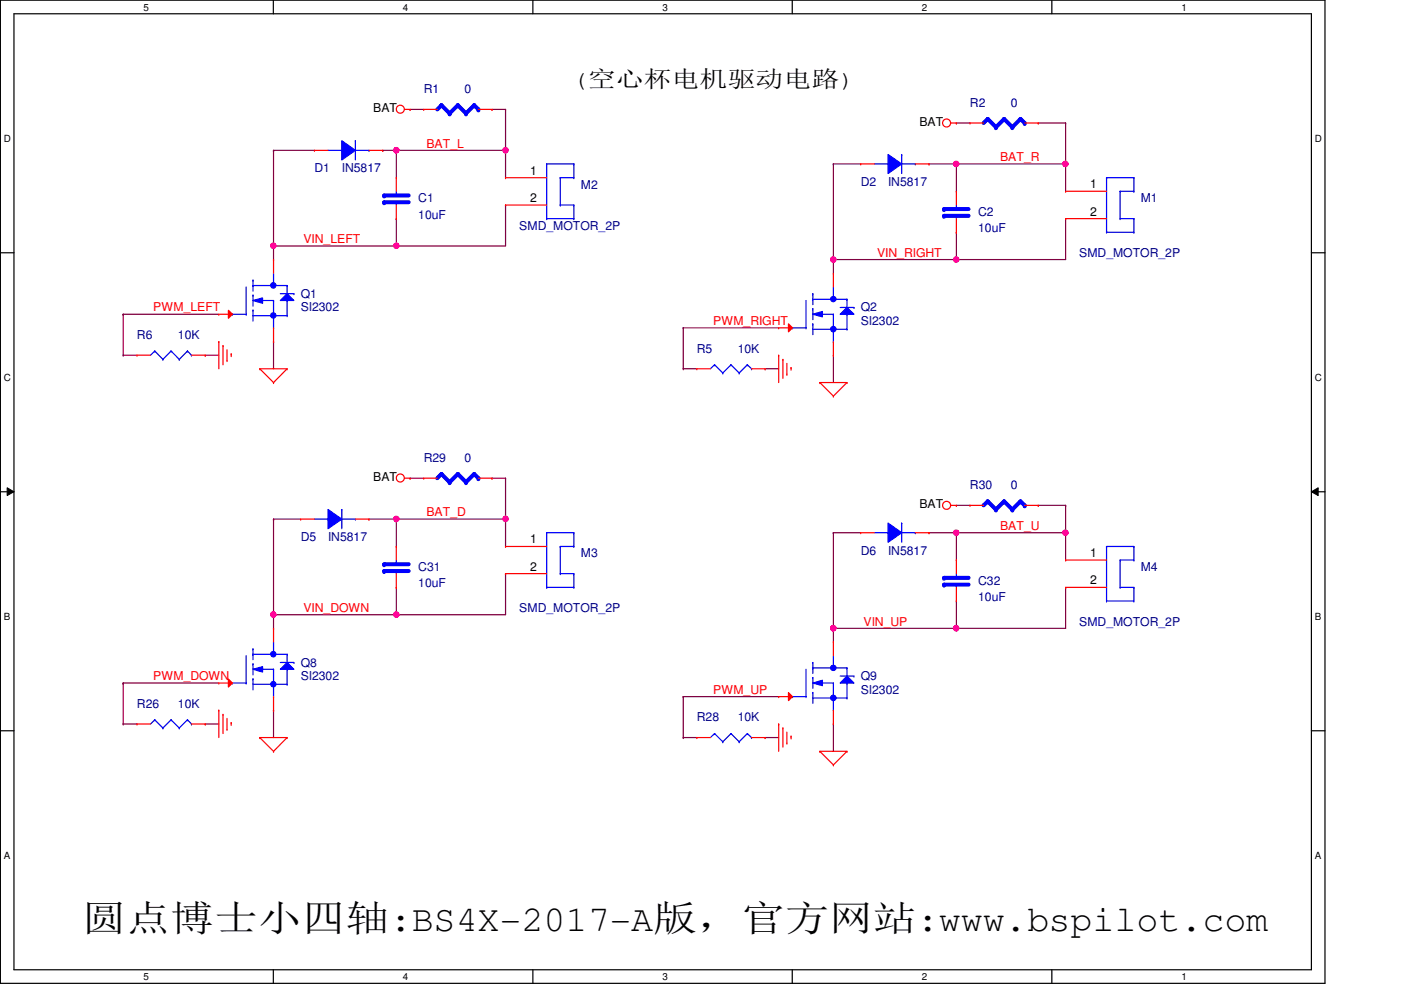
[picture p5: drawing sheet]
<svg xmlns="http://www.w3.org/2000/svg" width="297mm" height="210mm" viewBox="0 0 297 210" stroke-linecap="round" stroke-linejoin="round" font-family="sans-serif">
<path d="M.1 0h280.8v208.5h-280.8zM3 2.9h275v202.7h-275z" fill="none" stroke="#000" stroke-width=".25"/>
<g fill="#fff">
<path d="M30.4 .3h1.2v2.4h-1.2z"/>
<path d="M30.4 205.9h1.2v2.3h-1.2z"/>
</g>
<path d="M58 0v2.9M58 205.6v2.9" fill="none" stroke="#000" stroke-width=".25"/>
<g fill="#fff">
<path d="M85.4 .3h1.2v2.4h-1.2z"/>
<path d="M85.4 205.9h1.2v2.3h-1.2z"/>
</g>
<path d="M113 0v2.9M113 205.6v2.9" fill="none" stroke="#000" stroke-width=".25"/>
<g fill="#fff">
<path d="M140.5 .3h1.1v2.4h-1.1z"/>
<path d="M140.5 205.9h1.1v2.3h-1.1z"/>
</g>
<path d="M168 0v2.9M168 205.6v2.9" fill="none" stroke="#000" stroke-width=".25"/>
<g fill="#fff">
<path d="M195.4 .3h1.2v2.4h-1.2z"/>
<path d="M195.4 205.9h1.2v2.3h-1.2z"/>
</g>
<path d="M223 0v2.9M223 205.6v2.9" fill="none" stroke="#000" stroke-width=".25"/>
<g fill="#fff">
<path d="M250.5 .3h1.1v2.4h-1.1z"/>
<path d="M250.5 205.9h1.1v2.3h-1.1z"/>
<path d="M.8 28.2h1.5v2.4h-1.5z"/>
<path d="M278.8 28.2h1.4v2.4h-1.4z"/>
<path d="M.8 78.9h1.5v2.3h-1.5z"/>
<path d="M278.8 78.9h1.4v2.3h-1.4z"/>
</g>
<path d="M.1 53.6h2.9M278 53.6h2.9" fill="none" stroke="#000" stroke-width=".25"/>
<g fill="#fff">
<path d="M.8 129.6h1.4v2.3h-1.4z"/>
<path d="M278.8 129.6h1.3v2.3h-1.3z"/>
</g>
<path d="M.1 104.3h2.9M278 104.3h2.9" fill="none" stroke="#000" stroke-width=".25"/>
<path d="M1.5 103.4l1.5 .9-1.5 .8zM278 104.3l1.5-.9v1.7z" fill="#000"/>
<path d="M1.5 103.4l1.5 .9-1.5 .8zM278 104.3l1.5-.9v1.7z" fill="none" stroke="#000" stroke-width=".21"/>
<g fill="#fff">
<path d="M.8 180.3h1.4v2.3h-1.4z"/>
<path d="M278.8 180.3h1.3v2.3h-1.3z"/>
</g>
<path d="M.1 154.9h2.9M278 154.9h2.9" fill="none" stroke="#000" stroke-width=".25"/>
<path d="M81.1 31.9h.1M81.1 31.9h2.9M58 52.2h.1M58 52.2v2.8M58 52.2h26M26.1 75.3h.1M26.1 66.6h.1M26.1 75.3h2.9M26.1 66.6v8.7M26.1 66.6h20.3M58 72.4h.1M58 72.4v5.8" fill="none" stroke="#800040" stroke-width=".25"/>
<circle cx="57.9" cy="52.1" r=".56" fill="#f0f"/>
<circle cx="57.9" cy="52.1" r=".56" fill="none" stroke="#f0f" stroke-width=".25"/>
<g fill="none" stroke="#800040" stroke-width=".25">
<path d="M84 31.9h.1M84 31.9v5.8M107.2 31.9h.1M107.2 23.2h.1M107.2 23.2v14.5M84 46.4h.1M84 46.4v5.8M176.7 55h.1M176.7 55h26.1M225.9 46.4h.1M225.9 46.4v8.6M144.9 78.2h.1"/>
<path d="M144.9 69.5h.1M144.9 78.2h2.8M144.9 69.5v8.7M144.9 69.5h20.2M176.7 75.3h.1M176.7 75.3v5.8"/>
</g>
<circle cx="202.7" cy="55" r=".56" fill="#f0f"/>
<circle cx="202.7" cy="55" r=".56" fill="none" stroke="#f0f" stroke-width=".25"/>
<circle cx="176.7" cy="55" r=".56" fill="#f0f"/>
<circle cx="176.7" cy="55" r=".56" fill="none" stroke="#f0f" stroke-width=".25"/>
<path d="M225.9 34.8h.1M225.9 34.8v5.8M176.7 55h.1M176.7 55v3" fill="none" stroke="#800040" stroke-width=".25"/>
<circle cx="225.9" cy="34.8" r=".56" fill="#f0f"/>
<circle cx="225.9" cy="34.8" r=".56" fill="none" stroke="#f0f" stroke-width=".25"/>
<path d="M197 34.8h.1M197 34.8h5.8" fill="none" stroke="#800040" stroke-width=".25"/>
<circle cx="202.7" cy="34.8" r=".56" fill="#f0f"/>
<circle cx="202.7" cy="34.8" r=".56" fill="none" stroke="#f0f" stroke-width=".25"/>
<path d="M84 31.9h.1M84 31.9h23.2M202.8 34.8h.1M202.8 34.8v5.8M202.8 34.8h23.1M202.8 49.2h.1M202.8 49.2v5.8" fill="none" stroke="#800040" stroke-width=".25"/>
<circle cx="107.2" cy="31.9" r=".56" fill="#f0f"/>
<circle cx="107.2" cy="31.9" r=".56" fill="none" stroke="#f0f" stroke-width=".25"/>
<circle cx="84" cy="31.9" r=".56" fill="#f0f"/>
<circle cx="84" cy="31.9" r=".56" fill="none" stroke="#f0f" stroke-width=".25"/>
<path d="M58 130.3h.1M58 130.3v2.9M58 130.3h26M107.2 121.6h.1M107.2 121.6v8.7M26.1 153.5h.1M26.1 144.8h.1M26.1 153.5h2.9M26.1 144.8v8.7M26.1 144.8h20.3M58 150.6h.1M58 150.6v5.8" fill="none" stroke="#800040" stroke-width=".25"/>
<circle cx="57.9" cy="130.3" r=".56" fill="#f0f"/>
<circle cx="57.9" cy="130.3" r=".56" fill="none" stroke="#f0f" stroke-width=".25"/>
<path d="M107.2 110.1h.1M107.2 110.1v5.8" fill="none" stroke="#800040" stroke-width=".25"/>
<circle cx="107.2" cy="110" r=".56" fill="#f0f"/>
<circle cx="107.2" cy="110" r=".56" fill="none" stroke="#f0f" stroke-width=".25"/>
<path d="M78.2 110.1h.1M78.2 110.1h5.8M84 110.1h.1M84 110.1v5.8" fill="none" stroke="#800040" stroke-width=".25"/>
<circle cx="84" cy="110" r=".56" fill="#f0f"/>
<circle cx="84" cy="110" r=".56" fill="none" stroke="#f0f" stroke-width=".25"/>
<path d="M84 52.2h.1M84 52.2h23.2M84 110.1h.1M107.2 101.4h.1M107.2 101.4v8.7h-23.2M84 124.5h.1M84 124.5v5.8M144.9 156.4h.1M144.9 156.4h2.8" fill="none" stroke="#800040" stroke-width=".25"/>
<circle cx="84" cy="52.1" r=".56" fill="#f0f"/>
<circle cx="84" cy="52.1" r=".56" fill="none" stroke="#f0f" stroke-width=".25"/>
<path d="M176.7 133.2h.1M176.7 133.2h26.1M225.9 124.5h.1M225.9 124.5v8.7M144.9 147.7h.1M144.9 147.7v8.7M144.9 147.7h20.2M176.7 153.5h.1M176.7 153.5v5.8" fill="none" stroke="#800040" stroke-width=".25"/>
<circle cx="202.7" cy="133.2" r=".56" fill="#f0f"/>
<circle cx="202.7" cy="133.2" r=".56" fill="none" stroke="#f0f" stroke-width=".25"/>
<circle cx="176.7" cy="133.2" r=".57" fill="#f0f"/>
<circle cx="176.7" cy="133.2" r=".57" fill="none" stroke="#f0f" stroke-width=".25"/>
<path d="M225.9 112.9h.1M225.9 112.9v5.8M176.7 133.2h.1M176.7 133.2v2.9" fill="none" stroke="#800040" stroke-width=".25"/>
<circle cx="225.9" cy="112.9" r=".56" fill="#f0f"/>
<circle cx="225.9" cy="112.9" r=".56" fill="none" stroke="#f0f" stroke-width=".25"/>
<path d="M197 112.9h.1M197 112.9h5.8M202.8 112.9h.1M202.8 112.9v5.8" fill="none" stroke="#800040" stroke-width=".25"/>
<circle cx="202.7" cy="112.9" r=".56" fill="#f0f"/>
<circle cx="202.7" cy="112.9" r=".56" fill="none" stroke="#f0f" stroke-width=".25"/>
<g fill="none" stroke="#800040" stroke-width=".25">
<path d="M86.9 23.2h.1M86.9 23.2h2.9M104.3 23.2h.1M104.3 23.2h2.9M202.8 26.1h.1M202.8 26.1h2.9M220.1 26.1h.1M220.1 26.1h5.8M86.9 101.4h.1M86.9 101.4h2.9M104.3 101.4h.1M104.3 101.4h2.9"/>
<path d="M202.8 112.9h.1M202.8 107.1h.1M202.8 107.1h2.9M220.1 107.1h.1M220.1 107.1h5.8M225.9 107.1h.1M225.9 107.1v5.8h-23.1M84 130.3h.1M84 130.3h23.2M202.8 127.4h.1M202.8 133.2h.1M202.8 127.4v5.8"/>
<path d="M202.8 133.2h23.1"/>
</g>
<circle cx="84" cy="130.3" r=".56" fill="#f0f"/>
<circle cx="84" cy="130.3" r=".56" fill="none" stroke="#f0f" stroke-width=".25"/>
<g fill="none" stroke="#800040" stroke-width=".25">
<path d="M58 31.9h.1M58 31.9v20.3M58 31.9h8.7M176.7 34.8h.1M176.7 34.8v20.2M176.7 34.8h5.8M225.9 26.1h.1M225.9 26.1v8.7M107.2 43.5h.1M107.2 43.5v8.7M202.8 55h.1M202.8 55h23.1"/>
<path d="M43.5 75.3h.1M43.5 75.3h2.9M162.2 78.2h.1M162.2 78.2h2.9M58 110.1h.1M58 110.1v20.2M58 110.1h5.8M176.7 112.9h.1M176.7 112.9v20.3M176.7 112.9h5.8M43.5 153.5h.1M43.5 153.5h2.9"/>
<path d="M162.2 156.4h.1M162.2 156.4h2.9"/>
</g>
<g fill="none" stroke="#f00" stroke-width=".25">
<path d="M85.8 23.2h1.1M86.9 23.2h.1M107.2 37.7h.1M107.2 37.7h8.7M201.6 26.1h1.2M202.8 26.1h.1M107.2 43.5h.1M107.2 43.5h8.7M29 75.3h.1M29 75.3h2.9M40.6 75.3h2.9M43.5 75.3h.1"/>
<path d="M46.4 72.4h.1M46.4 72.4v5.8M47.3 73.3h.1M47.3 73.3v4M48.1 76.5h.1M48.1 74.2v2.3M49 75h.1M49 75v.6M55.1 78.2h.1M55.1 78.2h5.8M55.1 78.2l2.9 2.9M60.9 78.2h.1"/>
<path d="M60.9 78.2l-2.9 2.9M165.1 75.3h.1M165.1 75.3v5.8M166 76.2h.1M166 76.2v4M166.8 79.4h.1M166.8 77v2.4M167.7 77.9h.1M167.7 77.9v.6M58 81.1h.1M173.8 81.1h.1M173.8 81.1h5.8"/>
<path d="M173.8 81.1l2.9 2.9M176.7 84h.1M179.6 81.1h.1M179.6 81.1l-2.9 2.9M85.8 101.4h1.1M86.9 101.4h.1M201.6 107.1h1.2M202.8 107.1h.1M46.4 150.6h.1M46.4 150.6v5.8M47.3 151.5h.1M47.3 151.5v4"/>
<path d="M48.1 154.6h.1M48.1 152.3v2.3M49 153.2h.1M49 153.2v.6M55.1 156.4h.1M55.1 156.4h5.8M55.1 156.4l2.9 2.9M58 159.3h.1M60.9 156.4h.1M60.9 156.4l-2.9 2.9M165.1 153.5h.1M165.1 153.5v5.8"/>
<path d="M166 154.3h.1M166 154.3v4.1M166.8 157.6h.1M166.8 155.2v2.4M167.7 156.1h.1M167.7 156.1v.6M173.8 159.3h.1M173.8 159.3h5.8M173.8 159.3l2.9 2.9M179.6 159.3h.1M179.6 159.3l-2.9 2.9M176.7 162.2h.1"/>
<circle cx="84.9" cy="23.2" r=".85"/>
<circle cx="200.7" cy="26.1" r=".85"/>
<circle cx="84.9" cy="101.3" r=".85"/>
<circle cx="200.7" cy="107.1" r=".85"/>
</g>
<g fill="none" stroke="#00f" stroke-width=".25">
<path d="M115.9 34.8h.1M115.9 34.8h5.8M115.9 34.8v11.6M118.8 37.7h.1M118.8 37.7v5.8M118.8 37.7h2.9M121.7 34.8h.1M121.7 37.7h.1M121.7 34.8v2.9M115.9 46.4h.1M115.9 46.4h5.8M118.8 43.5h.1"/>
<path d="M118.8 43.5h2.9M121.7 46.4h.1M121.7 43.5h.1M121.7 43.5v2.9M32.8 74.4h.1M32.8 74.4l-.9 .9M32.8 74.4l1.7 1.8M34.5 76.2h.1M36.3 74.4h.1M36.3 74.4l-1.8 1.8M36.3 74.4l1.7 1.8M38 76.2h.1"/>
<path d="M39.7 74.4h.1M39.7 74.4l-1.7 1.8M39.7 74.4l.9 .9M40.6 75.3h.1"/>
</g>
<path d="M60.9 62.3l1.4 1.4h-2.9z" fill="#00f"/>
<g fill="none" stroke="#00f" stroke-width=".25">
<path d="M53.6 59.4h.1M53.6 59.4v2.3M58 58v2.5M49.3 66.6h.1M49.3 66.6h2.9M52.2 66.6h.1M52.2 60.8v5.8M53.6 65.7h.1M53.6 62.6h.1M53.6 60.5h.1M53.6 62.6v2.3M53.6 65.7v2.4"/>
<path d="M53.6 66.9h7.3M53.6 60.5h7.3M55.1 63.7h2.9M58 60.5h.1M58 63.7h.1M58 69.5h.1M58 63.7v5.8M59.4 62.3h2.9M60.9 62.3l1.4 1.4h-2.9zM60.9 66.9h.1M60.9 63.7h.1M60.9 60.5h.1"/>
<path d="M60.9 60.5v1.8M60.9 63.7v3.2M62.3 62.3h.1"/>
</g>
<path d="M53.6 63.7l2.1-.5v1.1z" fill="#00f"/>
<path d="M53.6 63.7l2.1-.5v1.1z" fill="none" stroke="#00f" stroke-width=".25"/>
<circle cx="57.9" cy="60.5" r=".56" fill="#00f"/>
<circle cx="57.9" cy="60.5" r=".56" fill="none" stroke="#00f" stroke-width=".25"/>
<circle cx="57.9" cy="66.9" r=".56" fill="#00f"/>
<circle cx="57.9" cy="66.9" r=".56" fill="none" stroke="#00f" stroke-width=".25"/>
<path d="M58 55h.1M58 55v3" fill="none" stroke="#f00" stroke-width=".25"/>
<path d="M48.4 65.8l.9 .8-.9 .9z" fill="#f00"/>
<path d="M46.4 66.6h.1M46.4 66.6h2.9M48.4 65.8l.9 .8-.9 .9zM58 72.4h.1M58 69.5v2.9" fill="none" stroke="#f00" stroke-width=".25"/>
<path d="M179.6 143.3l1.5 1.5h-3z" fill="#00f"/>
<g fill="none" stroke="#00f" stroke-width=".25">
<path d="M176.7 139v2.6M168 147.7h.1M168 147.7h2.9M170.9 147.7h.1M170.9 141.9v5.8M172.3 146.8h.1M172.3 143.6h.1M172.3 140.5h.1M172.3 141.6h.1M172.3 140.5v2.3M172.3 143.6v2.4M172.3 146.8v2.3"/>
<path d="M172.3 148h7.3M172.3 141.6h7.3M173.8 144.8h2.9M176.7 141.6h.1M176.7 144.8h.1M176.7 150.6h.1M176.7 144.8v5.8M178.1 143.3h3M179.6 143.3l1.5 1.5h-3zM179.6 148h.1M179.6 144.8h.1M179.6 141.6h.1"/>
<path d="M179.6 141.6v1.7M179.6 144.8v3.2M181.1 143.3h.1"/>
</g>
<path d="M172.3 144.8l2.1-.6v1.2z" fill="#00f"/>
<path d="M172.3 144.8l2.1-.6v1.2z" fill="none" stroke="#00f" stroke-width=".25"/>
<circle cx="176.7" cy="141.6" r=".56" fill="#00f"/>
<circle cx="176.7" cy="141.6" r=".56" fill="none" stroke="#00f" stroke-width=".25"/>
<circle cx="176.7" cy="148" r=".57" fill="#00f"/>
<circle cx="176.7" cy="148" r=".57" fill="none" stroke="#00f" stroke-width=".25"/>
<path d="M176.7 136.1h.1M176.7 136.1v2.9" fill="none" stroke="#f00" stroke-width=".25"/>
<path d="M167.2 146.9l.8 .8-.8 .8z" fill="#f00"/>
<path d="M165.1 147.7h.1M165.1 147.7h2.9M167.2 146.9l.8 .8-.8 .8zM176.7 153.5h.1M176.7 150.6v2.9" fill="none" stroke="#f00" stroke-width=".25"/>
<path d="M66.7 110.1h2.9M69.6 110.1h.1M72.5 108h.1M72.5 108v4.1M72.5 110.1h2.8M75.3 110.1h.1" fill="none" stroke="#00f" stroke-width=".25"/>
<path d="M69.6 108l2.9 2.1-2.9 2z" fill-rule="evenodd" fill="#00f"/>
<path d="M69.6 108l2.9 2.1-2.9 2z" fill="none" stroke="#00f" stroke-width=".25"/>
<path d="M63.8 110.1h.1M63.8 110.1h2.9M75.3 110.1h2.9M78.2 110.1h.1" fill="none" stroke="#f00" stroke-width=".25"/>
<path d="M209.4 25.2l-.9 .9" fill="none" stroke="#00f" stroke-width=".85"/>
<circle cx="209.4" cy="25.2" r=".42" fill="#00f"/>
<path d="M209.4 25.2l1.8 1.8" fill="none" stroke="#00f" stroke-width=".85"/>
<circle cx="211.2" cy="27" r=".42" fill="#00f"/>
<path d="M212.9 25.2l-1.7 1.8" fill="none" stroke="#00f" stroke-width=".85"/>
<circle cx="212.9" cy="25.2" r=".42" fill="#00f"/>
<path d="M212.9 25.2l1.7 1.8" fill="none" stroke="#00f" stroke-width=".85"/>
<circle cx="214.6" cy="27" r=".42" fill="#00f"/>
<path d="M216.4 25.2l-1.8 1.8" fill="none" stroke="#00f" stroke-width=".85"/>
<circle cx="216.4" cy="25.2" r=".42" fill="#00f"/>
<path d="M216.4 25.2l.9 .9" fill="none" stroke="#00f" stroke-width=".85"/>
<circle cx="217.3" cy="26.1" r=".42" fill="#00f"/>
<path d="M205.7 26.1h.1M205.7 26.1h2.8M217.3 26.1h2.8M220.1 26.1h.1" fill="none" stroke="#f00" stroke-width=".25"/>
<path d="M209.4 106.3l-.9 .8" fill="none" stroke="#00f" stroke-width=".85"/>
<circle cx="209.4" cy="106.3" r=".42" fill="#00f"/>
<path d="M209.4 106.3l1.8 1.7" fill="none" stroke="#00f" stroke-width=".85"/>
<circle cx="211.2" cy="108" r=".42" fill="#00f"/>
<path d="M212.9 106.3l-1.7 1.7" fill="none" stroke="#00f" stroke-width=".85"/>
<circle cx="212.9" cy="106.3" r=".42" fill="#00f"/>
<path d="M212.9 106.3l1.7 1.7" fill="none" stroke="#00f" stroke-width=".85"/>
<circle cx="214.6" cy="108" r=".42" fill="#00f"/>
<path d="M216.4 106.3l-1.8 1.7" fill="none" stroke="#00f" stroke-width=".85"/>
<circle cx="216.4" cy="106.3" r=".42" fill="#00f"/>
<path d="M216.4 106.3l.9 .8" fill="none" stroke="#00f" stroke-width=".85"/>
<circle cx="217.3" cy="107.1" r=".42" fill="#00f"/>
<path d="M205.7 107.1h.1M205.7 107.1h2.8M217.3 107.1h2.8M220.1 107.1h.1" fill="none" stroke="#f00" stroke-width=".25"/>
<path d="M93.6 22.3l-.9 .9" fill="none" stroke="#00f" stroke-width=".85"/>
<circle cx="93.6" cy="22.3" r=".42" fill="#00f"/>
<path d="M93.6 22.3l1.7 1.7" fill="none" stroke="#00f" stroke-width=".85"/>
<circle cx="95.3" cy="24" r=".42" fill="#00f"/>
<path d="M97.1 22.3l-1.8 1.7" fill="none" stroke="#00f" stroke-width=".85"/>
<circle cx="97.1" cy="22.3" r=".42" fill="#00f"/>
<path d="M97.1 22.3l1.7 1.7" fill="none" stroke="#00f" stroke-width=".85"/>
<circle cx="98.8" cy="24" r=".42" fill="#00f"/>
<path d="M100.5 22.3l-1.7 1.7" fill="none" stroke="#00f" stroke-width=".85"/>
<circle cx="100.5" cy="22.3" r=".42" fill="#00f"/>
<path d="M100.5 22.3l.9 .9" fill="none" stroke="#00f" stroke-width=".85"/>
<circle cx="101.4" cy="23.2" r=".42" fill="#00f"/>
<path d="M89.8 23.2h.1M89.8 23.2h2.9M101.4 23.2h2.9M104.3 23.2h.1" fill="none" stroke="#f00" stroke-width=".25"/>
<path d="M60.9 140.5l1.4 1.4h-2.9z" fill="#00f"/>
<g fill="none" stroke="#00f" stroke-width=".25">
<path d="M52.2 139v5.8M53.6 137.6h.1M53.6 138.7h.1M53.6 137.6v2.3M53.6 138.7h7.3M58 138.7h.1M58 136.1v2.6M60.9 138.7h.1M60.9 138.7v1.8M49.3 144.8h.1M49.3 144.8h2.9M52.2 144.8h.1"/>
<path d="M53.6 143.9h.1M53.6 140.8h.1M53.6 140.8v2.3M53.6 143.9v2.4M53.6 145.1h7.3M55.1 141.9h2.9M58 141.9h.1M58 147.7h.1M58 141.9v5.8M59.4 140.5h2.9M60.9 140.5l1.4 1.4h-2.9zM60.9 145.1h.1"/>
<path d="M60.9 141.9h.1M60.9 141.9v3.2M62.3 140.5h.1"/>
</g>
<path d="M53.6 141.9l2.1-.5v1.1z" fill="#00f"/>
<path d="M53.6 141.9l2.1-.5v1.1z" fill="none" stroke="#00f" stroke-width=".25"/>
<circle cx="57.9" cy="138.7" r=".56" fill="#00f"/>
<circle cx="57.9" cy="138.7" r=".56" fill="none" stroke="#00f" stroke-width=".25"/>
<circle cx="57.9" cy="145.1" r=".56" fill="#00f"/>
<circle cx="57.9" cy="145.1" r=".56" fill="none" stroke="#00f" stroke-width=".25"/>
<path d="M58 133.2h.1M58 133.2v2.9" fill="none" stroke="#f00" stroke-width=".25"/>
<path d="M48.4 144l.9 .8-.9 .9z" fill="#f00"/>
<path d="M46.4 144.8h.1M46.4 144.8h2.9M48.4 144l.9 .8-.9 .9zM58 150.6h.1M58 147.7v2.9" fill="none" stroke="#f00" stroke-width=".25"/>
<path d="M202.8 45.8h.1M202.8 45.8v.6" fill="none" stroke="#00f" stroke-width=".25"/>
<path d="M200.1 44.3h5.3" fill="none" stroke="#00f" stroke-width=".85"/>
<circle cx="200.1" cy="44.3" r=".42" fill="#00f"/>
<path d="M200.1 45.8h5.3" fill="none" stroke="#00f" stroke-width=".85"/>
<circle cx="200.1" cy="45.8" r=".42" fill="#00f"/>
<path d="M84 42.9h.1M84 42.9v.6M202.8 44.3h.1M202.8 43.5v.8" fill="none" stroke="#00f" stroke-width=".25"/>
<path d="M202.8 49.2h.1M202.8 40.6h.1M202.8 40.6v2.9M202.8 46.4v2.8" fill="none" stroke="#f00" stroke-width=".25"/>
<path d="M81.4 41.4h5.3" fill="none" stroke="#00f" stroke-width=".85"/>
<circle cx="81.4" cy="41.4" r=".42" fill="#00f"/>
<path d="M81.4 42.9h5.3" fill="none" stroke="#00f" stroke-width=".85"/>
<circle cx="81.4" cy="42.9" r=".42" fill="#00f"/>
<path d="M84 41.4h.1M84 40.6v.8M202.8 124h.1M202.8 124v.5" fill="none" stroke="#00f" stroke-width=".25"/>
<path d="M84 37.7h.1M84 37.7v2.9M84 46.4h.1M84 43.5v2.9" fill="none" stroke="#f00" stroke-width=".25"/>
<path d="M200.1 122.5h5.3" fill="none" stroke="#00f" stroke-width=".85"/>
<circle cx="200.1" cy="122.5" r=".42" fill="#00f"/>
<path d="M200.1 124h5.3" fill="none" stroke="#00f" stroke-width=".85"/>
<circle cx="200.1" cy="124" r=".42" fill="#00f"/>
<g fill="none" stroke="#00f" stroke-width=".25">
<path d="M69.6 31.9h2.9M72.5 31.9h.1M75.3 29.8h.1M75.3 29.8v4.1M75.3 31.9h2.9M78.2 31.9h.1M234.6 115.9h.1M234.6 115.9h5.8M234.6 115.9v11.5M237.5 118.7h.1M237.5 118.7v5.8M237.5 118.7h2.9"/>
<path d="M240.4 115.9h.1M240.4 118.7h.1M240.4 115.9v2.8M202.8 122.5h.1M202.8 121.6v.9M234.6 127.4h.1M234.6 127.4h5.8M237.5 124.5h.1M237.5 124.5h2.9M240.4 127.4h.1M240.4 124.5h.1M240.4 124.5v2.9"/>
</g>
<path d="M202.8 118.7h.1M202.8 118.7v2.9M225.9 118.7h.1M225.9 118.7h8.7M202.8 127.4h.1M202.8 124.5v2.9M225.9 124.5h.1M225.9 124.5h8.7" fill="none" stroke="#f00" stroke-width=".25"/>
<path d="M72.5 29.8l2.8 2.1-2.8 2z" fill-rule="evenodd" fill="#00f"/>
<g fill="none" stroke="#00f" stroke-width=".25">
<path d="M72.5 29.8l2.8 2.1-2.8 2zM185.4 112.9h2.9M188.3 112.9h.1M191.2 110.9h.1M191.2 110.9v4.1M191.2 112.9h2.9M194.1 112.9h.1M151.5 155.5h.1M151.5 155.5l-.9 .9M151.5 155.5l1.7 1.8M153.2 157.3h.1M155 155.5h.1"/>
<path d="M155 155.5l-1.8 1.8M155 155.5l1.7 1.8M156.7 157.3h.1M158.5 155.5h.1M158.5 155.5l-1.8 1.8M158.5 155.5l.8 .9M159.3 156.4h.1"/>
</g>
<path d="M66.7 31.9h.1M66.7 31.9h2.9M78.2 31.9h2.9M81.1 31.9h.1M147.7 156.4h.1M147.7 156.4h2.9M159.3 156.4h2.9M162.2 156.4h.1" fill="none" stroke="#f00" stroke-width=".25"/>
<path d="M188.3 110.9l2.9 2-2.9 2.1z" fill-rule="evenodd" fill="#00f"/>
<g fill="none" stroke="#00f" stroke-width=".25">
<path d="M151.5 77.3h.1M151.5 77.3l-.9 .9M151.5 77.3l1.7 1.8M153.2 79.1h.1M155 77.3h.1M155 77.3l-1.8 1.8M155 77.3l1.7 1.8M156.7 79.1h.1M158.5 77.3h.1M158.5 77.3l-1.8 1.8M158.5 77.3l.8 .9M159.3 78.2h.1"/>
<path d="M188.3 110.9l2.9 2-2.9 2.1zM32.8 152.6h.1M32.8 152.6l-.9 .9M32.8 152.6l1.7 1.7M34.5 154.3h.1M36.3 152.6h.1M36.3 152.6l-1.8 1.7M36.3 152.6l1.7 1.7M38 154.3h.1M39.7 152.6h.1M39.7 152.6l-1.7 1.7M39.7 152.6l.9 .9"/>
<path d="M40.6 153.5h.1"/>
</g>
<path d="M147.7 78.2h.1M147.7 78.2h2.9M159.3 78.2h2.9M162.2 78.2h.1M182.5 112.9h.1M182.5 112.9h2.9M194.1 112.9h2.9M197 112.9h.1M29 153.5h.1M29 153.5h2.9M40.6 153.5h2.9M43.5 153.5h.1" fill="none" stroke="#f00" stroke-width=".25"/>
<path d="M179.6 65.2l1.5 1.4h-3z" fill="#00f"/>
<g fill="none" stroke="#00f" stroke-width=".25">
<path d="M168 69.5h.1M168 69.5h2.9M170.9 69.5h.1M170.9 63.7v5.8M172.3 68.7h.1M172.3 65.4h.1M172.3 62.3h.1M172.3 63.5h.1M172.3 62.3v2.3M172.3 65.4v2.4M172.3 68.7v2.3M172.3 69.8h7.3"/>
<path d="M172.3 63.5h7.3M173.8 66.6h2.9M176.7 63.5h.1M176.7 66.6h.1M176.7 72.4h.1M176.7 60.8v2.7M176.7 66.6v5.8M178.1 65.2h3M179.6 65.2l1.5 1.4h-3zM179.6 69.8h.1M179.6 66.6h.1M179.6 63.5h.1"/>
<path d="M179.6 63.5v1.7M179.6 66.6v3.2M181.1 65.2h.1"/>
</g>
<path d="M172.3 66.6l2.1-.6v1.2z" fill="#00f"/>
<path d="M172.3 66.6l2.1-.6v1.2z" fill="none" stroke="#00f" stroke-width=".25"/>
<circle cx="176.7" cy="63.4" r=".56" fill="#00f"/>
<circle cx="176.7" cy="63.4" r=".56" fill="none" stroke="#00f" stroke-width=".25"/>
<circle cx="176.7" cy="69.8" r=".57" fill="#00f"/>
<circle cx="176.7" cy="69.8" r=".57" fill="none" stroke="#00f" stroke-width=".25"/>
<path d="M176.7 58h.1M176.7 58v2.8" fill="none" stroke="#f00" stroke-width=".25"/>
<path d="M167.2 68.7l.8 .8-.8 .9z" fill="#f00"/>
<path d="M165.1 69.5h.1M165.1 69.5h2.9M167.2 68.7l.8 .8-.8 .9zM176.7 75.3h.1M176.7 72.4v2.9M107.2 115.9h.1M107.2 115.9h8.7M107.2 121.6h.1M107.2 121.6h8.7" fill="none" stroke="#f00" stroke-width=".25"/>
<g fill="none" stroke="#00f" stroke-width=".25">
<path d="M115.9 112.9h.1M115.9 112.9h5.8M115.9 112.9v11.6M118.8 115.9h.1M118.8 115.9v5.7M118.8 115.9h2.9M121.7 112.9h.1M121.7 115.9h.1M121.7 112.9v3M84 121.1h.1M84 121.1v.5M115.9 124.5h.1"/>
<path d="M115.9 124.5h5.8M118.8 121.6h.1M118.8 121.6h2.9M121.7 124.5h.1M121.7 121.6h.1M121.7 121.6v2.9"/>
</g>
<path d="M81.4 119.6h5.3" fill="none" stroke="#00f" stroke-width=".85"/>
<circle cx="81.4" cy="119.6" r=".42" fill="#00f"/>
<path d="M81.4 121.1h5.3" fill="none" stroke="#00f" stroke-width=".85"/>
<circle cx="81.4" cy="121.1" r=".42" fill="#00f"/>
<g fill="none" stroke="#00f" stroke-width=".25">
<path d="M234.6 37.7h.1M234.6 37.7h5.8M234.6 37.7v11.5M240.4 37.7h.1M240.4 37.7v2.9M234.6 49.2h.1M234.6 49.2h5.8M237.5 46.4h.1M237.5 40.6h.1M237.5 46.4h2.9M237.5 40.6v5.8M237.5 40.6h2.9"/>
<path d="M240.4 49.2h.1M240.4 46.4h.1M240.4 40.6h.1M240.4 46.4v2.8M84 119.6h.1M84 118.7v.9"/>
</g>
<path d="M225.9 40.6h.1M225.9 46.4h.1M225.9 40.6h8.7M225.9 46.4h8.7M84 115.9h.1M84 115.9v2.8M84 124.5h.1M84 121.6v2.9" fill="none" stroke="#f00" stroke-width=".25"/>
<path d="M93.6 100.5l-.9 .9" fill="none" stroke="#00f" stroke-width=".85"/>
<circle cx="93.6" cy="100.5" r=".42" fill="#00f"/>
<path d="M93.6 100.5l1.7 1.7" fill="none" stroke="#00f" stroke-width=".85"/>
<circle cx="95.3" cy="102.2" r=".42" fill="#00f"/>
<path d="M97.1 100.5l-1.8 1.7" fill="none" stroke="#00f" stroke-width=".85"/>
<circle cx="97.1" cy="100.5" r=".42" fill="#00f"/>
<path d="M97.1 100.5l1.7 1.7" fill="none" stroke="#00f" stroke-width=".85"/>
<circle cx="98.8" cy="102.2" r=".42" fill="#00f"/>
<path d="M100.5 100.5l-1.7 1.7" fill="none" stroke="#00f" stroke-width=".85"/>
<circle cx="100.5" cy="100.5" r=".42" fill="#00f"/>
<path d="M100.5 100.5l.9 .9" fill="none" stroke="#00f" stroke-width=".85"/>
<circle cx="101.4" cy="101.4" r=".42" fill="#00f"/>
<path d="M89.8 101.4h.1M89.8 101.4h2.9M101.4 101.4h2.9M104.3 101.4h.1" fill="none" stroke="#f00" stroke-width=".25"/>
<path d="M185.4 34.8h2.9M188.3 34.8h.1M191.2 32.8h.1M191.2 32.8v4M191.2 34.8h2.9M194.1 34.8h.1" fill="none" stroke="#00f" stroke-width=".25"/>
<path d="M188.3 32.8l2.9 2-2.9 2z" fill-rule="evenodd" fill="#00f"/>
<path d="M188.3 32.8l2.9 2-2.9 2z" fill="none" stroke="#00f" stroke-width=".25"/>
<path d="M182.5 34.8h.1M182.5 34.8h2.9M194.1 34.8h2.9M197 34.8h.1" fill="none" stroke="#f00" stroke-width=".25"/>
<circle cx="57.9" cy="52.1" r=".56" fill="#f0f"/>
<circle cx="57.9" cy="52.1" r=".56" fill="none" stroke="#f0f" stroke-width=".25"/>
<circle cx="202.7" cy="55" r=".56" fill="#f0f"/>
<circle cx="202.7" cy="55" r=".56" fill="none" stroke="#f0f" stroke-width=".25"/>
<circle cx="176.7" cy="55" r=".56" fill="#f0f"/>
<circle cx="176.7" cy="55" r=".56" fill="none" stroke="#f0f" stroke-width=".25"/>
<circle cx="225.9" cy="34.8" r=".56" fill="#f0f"/>
<circle cx="225.9" cy="34.8" r=".56" fill="none" stroke="#f0f" stroke-width=".25"/>
<circle cx="202.7" cy="34.8" r=".56" fill="#f0f"/>
<circle cx="202.7" cy="34.8" r=".56" fill="none" stroke="#f0f" stroke-width=".25"/>
<circle cx="107.2" cy="31.9" r=".56" fill="#f0f"/>
<circle cx="107.2" cy="31.9" r=".56" fill="none" stroke="#f0f" stroke-width=".25"/>
<circle cx="84" cy="31.9" r=".56" fill="#f0f"/>
<circle cx="84" cy="31.9" r=".56" fill="none" stroke="#f0f" stroke-width=".25"/>
<circle cx="57.9" cy="130.3" r=".56" fill="#f0f"/>
<circle cx="57.9" cy="130.3" r=".56" fill="none" stroke="#f0f" stroke-width=".25"/>
<circle cx="107.2" cy="110" r=".56" fill="#f0f"/>
<circle cx="107.2" cy="110" r=".56" fill="none" stroke="#f0f" stroke-width=".25"/>
<circle cx="84" cy="110" r=".56" fill="#f0f"/>
<circle cx="84" cy="110" r=".56" fill="none" stroke="#f0f" stroke-width=".25"/>
<circle cx="84" cy="52.1" r=".56" fill="#f0f"/>
<circle cx="84" cy="52.1" r=".56" fill="none" stroke="#f0f" stroke-width=".25"/>
<circle cx="202.7" cy="133.2" r=".56" fill="#f0f"/>
<circle cx="202.7" cy="133.2" r=".56" fill="none" stroke="#f0f" stroke-width=".25"/>
<circle cx="176.7" cy="133.2" r=".57" fill="#f0f"/>
<circle cx="176.7" cy="133.2" r=".57" fill="none" stroke="#f0f" stroke-width=".25"/>
<circle cx="225.9" cy="112.9" r=".56" fill="#f0f"/>
<circle cx="225.9" cy="112.9" r=".56" fill="none" stroke="#f0f" stroke-width=".25"/>
<circle cx="202.7" cy="112.9" r=".56" fill="#f0f"/>
<circle cx="202.7" cy="112.9" r=".56" fill="none" stroke="#f0f" stroke-width=".25"/>
<circle cx="84" cy="130.3" r=".56" fill="#f0f"/>
<circle cx="84" cy="130.3" r=".56" fill="none" stroke="#f0f" stroke-width=".25"/>
<text font-size="7.8" x="17.4" y="197.3">圆圆圆圆圆圆圆:BS4X-2017-A版，官官官官:www.bspilot.com</text>
<text font-size="4.9" x="121.7" y="18.4">(空空空电空空空电空)</text>
<g font-size="2.6">
<text x="79.1" y="23.8">BAT</text>
<text x="194.9" y="26.7">BAT</text>
<text x="112.4" y="37">1</text>
<text x="231.1" y="39.9">1</text>
<text x="112.4" y="42.8">2</text>
<text x="231.1" y="45.7">2</text>
<text x="79.1" y="102">BAT</text>
<text x="194.9" y="107.7">BAT</text>
<text x="112.4" y="115.2">1</text>
<text x="231.1" y="118.1">1</text>
<text x="112.4" y="121">2</text>
<text x="231.1" y="123.9">2</text>
</g>
<g font-size="2.6" fill="#000080">
<text x="89.8" y="19.7">R1</text>
<text x="98.5" y="19.7">0</text>
<text x="205.7" y="22.6">R2</text>
<text x="214.3" y="22.6">0</text>
<text x="66.7" y="36.5">D1</text>
<text x="72.5" y="36.5">IN5817</text>
<text x="123.1" y="40">M2</text>
<text x="182.5" y="39.4">D2</text>
<text x="188.3" y="39.4">IN5817</text>
<text x="88.7" y="42.9">C1</text>
<text x="88.7" y="46.4">10uF</text>
<text x="207.4" y="45.8">C2</text>
<text x="241.8" y="42.9">M1</text>
<text x="110.1" y="48.7">SMD_MOTOR_2P</text>
<text x="207.4" y="49.3">10uF</text>
<text x="228.8" y="54.5">SMD_MOTOR_2P</text>
<text x="63.8" y="63.2">Q1</text>
<text x="29" y="71.8">R6</text>
<text x="37.7" y="71.8">10K</text>
<text x="63.8" y="66">SI2302</text>
<text x="182.5" y="66">Q2</text>
<text x="182.5" y="69">SI2302</text>
<text x="147.7" y="74.8">R5</text>
<text x="156.4" y="74.8">10K</text>
<text x="89.8" y="97.9">R29</text>
<text x="98.5" y="97.9">0</text>
<text x="205.7" y="103.7">R30</text>
<text x="214.3" y="103.7">0</text>
<text x="63.8" y="114.7">D5</text>
<text x="69.6" y="114.7">IN5817</text>
<text x="123.1" y="118.2">M3</text>
<text x="182.5" y="117.6">D6</text>
<text x="188.3" y="117.6">IN5817</text>
<text x="88.7" y="121.1">C31</text>
<text x="88.7" y="124.5">10uF</text>
<text x="207.4" y="124">C32</text>
<text x="241.8" y="121.1">M4</text>
<text x="110.1" y="129.8">SMD_MOTOR_2P</text>
<text x="207.4" y="127.4">10uF</text>
<text x="228.8" y="132.7">SMD_MOTOR_2P</text>
<text x="63.8" y="141.4">Q8</text>
<text x="63.8" y="144.2">SI2302</text>
<text x="182.5" y="144.2">Q9</text>
<text x="182.5" y="147.2">SI2302</text>
<text x="29" y="150">R26</text>
<text x="37.7" y="150">10K</text>
<text x="147.7" y="152.9">R28</text>
<text x="156.4" y="152.9">10K</text>
</g>
<g font-size="2.6" fill="#f00">
<text x="90.4" y="31.3">BAT_L</text>
<text x="212" y="34.2">BAT_R</text>
<text x="64.3" y="51.6">VIN_LEFT</text>
<text x="186" y="54.4">VIN_RIGHT</text>
<text x="32.5" y="66">PWM_LEFT</text>
<text x="151.2" y="68.9">PWM_RIGHT</text>
<text x="90.4" y="109.5">BAT_D</text>
<text x="212" y="112.4">BAT_U</text>
<text x="64.3" y="129.8">VIN_DOWN</text>
<text x="183.1" y="132.6">VIN_UP</text>
<text x="32.5" y="144.2">PWM_DOWN</text>
<text x="151.2" y="147.1">PWM_UP</text>
</g>
<g font-size="2.1">
<text x="30.4" y="2.2">5</text>
<text x="85.4" y="2.2">4</text>
<text x="140.5" y="2.2">3</text>
<text x="195.4" y="2.2">2</text>
<text x="250.5" y="2.2">1</text>
<text x=".8" y="30.1">D</text>
<text x="278.8" y="30.1">D</text>
<text x=".8" y="80.8">C</text>
<text x="278.8" y="80.8">C</text>
<text x=".8" y="131.5">B</text>
<text x="278.8" y="131.5">B</text>
<text x=".8" y="182.2">A</text>
<text x="278.8" y="182.2">A</text>
<text x="30.4" y="207.8">5</text>
<text x="85.4" y="207.8">4</text>
<text x="140.5" y="207.8">3</text>
<text x="195.4" y="207.8">2</text>
<text x="250.5" y="207.8">1</text>
</g>
</svg>
